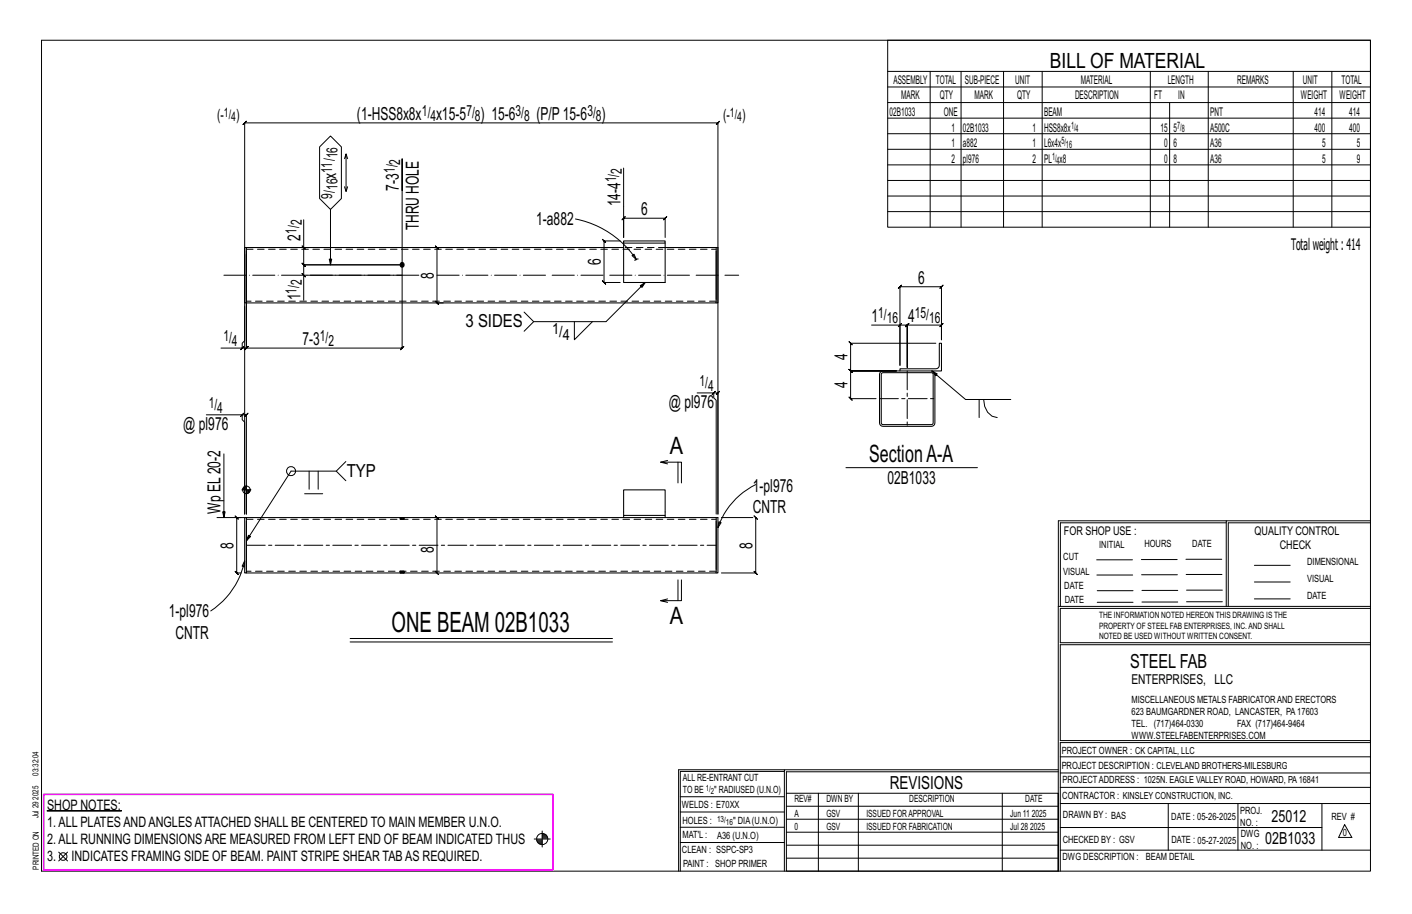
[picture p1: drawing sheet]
<svg xmlns="http://www.w3.org/2000/svg" width="432mm" height="279mm" viewBox="0 0 432 279" stroke-linecap="round" stroke-linejoin="round" font-family="sans-serif">
<g fill="#000" stroke="#000" stroke-width=".31">
<path d="M14.4 247.8h22.8v.1h-22.8z"/>
<circle cx="122.9" cy="81" r=".68"/>
</g>
<g fill="none" stroke="#000" stroke-width=".31">
<path d="M12.7 12.3h406.4v254h-406.4zM271.5 12.3h147.6v57.2h-147.6zM271.5 21.8h147.6M271.5 26.6h147.6M271.5 31.4h147.6M271.5 36.1h147.6M284.5 21.8v47.7M293.9 21.8v47.7M306.9 21.8v47.7M318.7 21.8v47.7M351.8 21.8v47.7M357.7 31.4v38.1"/>
<path d="M369.5 21.8v47.7M395.5 21.8v47.7M407.3 21.8v47.7M97.7 44.9l3.4-3.3 3.3 3.3v15.8l-3.3 3.3-3.4-3.3zM105.4 57.1l.4 1.4 .5-1.4M105.4 48.5l.4-1.4v11.4M105.8 47.1l.5 1.4M123 58.3v-9.7v32.4M190.7 51.4v21.2v-5.9l-.5 .5 1-1-.5 .5h12.7l-.5 .5 1-1-.5 .5v5.9M271.5 40.9h147.6M271.5 45.6h147.6M271.5 50.4h147.6"/>
<path d="M271.5 55.2h147.6M271.5 59.9h147.6M92.4 75.2l1 1zM92.9 67.2v8.5h-16.5M92.9 75.7v5.3l-.5-.5 1 1-.5-.5h30.1M101.1 64v17l-.4-1.8h.7l-.3 1.8M133.6 75.7l-.5-.5 1 1-.5-.5v16.9l-.5-.5 1 1-.5-.5h2M176 66.9a29.2 29.2 0 0 1 18.6 12.4M189.7 73.7h-5l-.5-.5 1 1-.5-.5v12.7l-.5-.5 1 1-.5-.5h5M193.3 78.1l.6-.4 .7 1.6zM194.6 79.3l-.6 .2M195.2 79.2l-.6 .1"/>
<path d="M271.5 64.7h147.6M74.8 93.7v10.5l-.7 .7v1.5h-6.5M92.4 83.6l1 1zM123 84.1h-30.1v7.7M123 81h-30.1l-.5-.5 1 1-.5-.5v3.1M123 81v25.4l.5-.5-1 1 .5-.5h-47.6l.5-.5-1 1 .5-.5v-28.6v28.6l.5-.5-1 1 .5-.5h-1.3M163.2 98.3l-2.9 3M175.6 98.3v5.6l5.6-5.6M197.3 86.4l-1.5 .9 .5 .6 1-1.5-12 11.9h-22.1l-2.9-2.9M266.5 99.4h8.7v12.3v-24l-.5 .5 1-1-.5 .5h12.7l-.5 .5 1-1-.5 .5v16.2v-4.5l.5-.5-1 1 .5-.5h-10.5l.5-.5-1 1 .5-.5v12.9v-12.9l.5-.5-1 1 .5-.5h-2.2M274.7 99.9l1-1zM74.1 106.4l.5-.5-1 1z"/>
<path d="M218.8 119.6l-1 1zM285 113.4l1.1 1.5 .5-.6-1.6-.9 10.3 8.7h13.8M286.2 104.9h-26.1l-.5-.5 1 1-.5-.5v8.5l-.5-.5 1 1-.5-.5h14.1h-14.1l-.5-.5 1 1-.5-.5v8.5l-.5-.5 1 1-.5-.5h7.8M68.5 138.7v19.5l-.4-1.7h.7l-.3 1.7M74.1 126.8l.5-.5-1 1zM74.1 126.8h1.3l-.5 .5 1-1-.5 .5v30.4v-8.8M213.2 120.1h5.1v1.5l.7 .8v34.8M218.3 120.1h1.2l-.5 .5 1-1-.5 .5v37.1v-119.6l.5-.5-1 1 .5-.5h-144.7l.5-.5-1 1 .5-.5v119.6v-28.1l-.7-.8v-1.5h-11M299.4 122.1v5.6M300.8 122.1a5 5 0 0 0 4.2 5.6M66.4 158.2h9M73.8 158.2h-1.4l-.5-.5 1 1-.5-.5v16.9l-.5-.5 1 1-.5-.5h1.4"/>
<path d="M74 149.7h2.7M74.3 149.3v.4M74.5 148.9v.8M74.7 148.8v.9M74.9 148.7v1M75.1 148.6v1.1M75.6 149.7v1.2M75.8 149.7v1.1M76 149.7v1M76.2 149.7v.8M76.4 149.7v.5M93.2 150.9h5.5"/>
<path d="M94.5 144v5.6M97.3 144v5.6M102.8 144l3 3M105.8 141.1l-3 2.9h-13.8l-13.6 21.3 .6-1.7 .6 .4-1.2 1.3M133.6 158.2l-.5-.5 1 1-.5-.5v16.9M204.2 141.8l-2.2-.5h6.4v6.3M204.2 140.8l-2.2 .5M207.3 141.3v6.3M219.8 159.5l.7 .3-1 1.5zM220.6 158.2h9.6M231.1 158.2l-.5-.5 1 1-.5-.5v16.9l-.5-.5 1 1-.5-.5h-10.5M231.1 148.1a22.9 22.9 0 0 0-11.6 13.2"/>
<path d="M258.7 143h40.2M375 159.8h-50.7v25.6M375 159.2h-51.3l-.1 107.1M419.1 159.2h-44.1v26.2M419.1 159.8h-43.5v25.6M74.8 171.5v1.8l-.8-.2zM74.8 171.5a24.1 24.1 0 0 1-10.4 15.3M133.1 174.6l1 1zM207.3 177.3v6.3M208.4 177.3v6.3h-6.4l2.2 .5M335.4 171.1h10.9M335.4 175.8h11"/>
<path d="M349 171h11M349.1 175.7h11M362.7 171h10.9M362.7 175.6h11M383.6 172.8h11M383.6 177.9h11M107.1 195.2h80.2M107.1 196.2h80.2M204.2 183.1l-2.2 .5M323.7 185.4h95.4M335.5 184.1h11M335.5 180.6h11"/>
<path d="M349.2 184h11M349.2 180.5h11M362.9 180.4h10.9M362.9 184h10.9M383.6 183.1h11M419.1 186h-94.9v10.5h94.9M419.1 197.1h-94.9v29.3h94.9v.6h-94.9v39.3M239.9 235.8h-31.9v30.5M239.9 235.3h-32.4v31M323.6 235.3h-83.7v31M323.6 235.9h-83.1v6.6M324.2 236.3h94.9"/>
<path d="M324.2 231.4h94.9M163.4 256.5h4.9M164.1 256.8h1.7M164.2 257.1h1.6M164.3 257.3h1.5M164.5 257.6h1.3M164.9 257.9h.9M165.8 254v4.9M165.8 255h.9M165.8 256.2h1.7M165.8 255.3h1.3M165.8 255.6h1.5"/>
<path d="M165.8 255.9h1.6M208 252.9h31.9M208 257.5h31.9M208 243.6h31.9M208 248.2h31.9M240.5 242.5h83.1v23.8h-83.1zM240.5 258.4h83.1M240.5 254.4h83.1M240.5 250.4h83.1M240.5 246.5h83.1M250.3 242.5v23.8M262.5 242.5v23.8"/>
<path d="M306.5 242.5v23.8M324.2 253h80.1M324.2 245.6h94.9M324.2 259.9h94.9M324.2 240.7h94.9M357.3 245.6v14.3M378.6 245.6v14.3M404.3 245.6v14.3M411.2 252.1l2.2 3.9h-4zM18 260.5l2.7 2.7M20.7 260.5l-2.7 2.7M240.5 262.3h83.1"/>
<circle cx="75.4" cy="149.7" r="1.16"/>
<circle cx="89" cy="144" r="1.38"/>
<circle cx="165.8" cy="256.5" r="1.71"/>
<circle cx="19.3" cy="261.8" r="1.17"/>
</g>
<path d="M13.3 242.8h155.8v23.1h-155.8z" fill="none" stroke="#f0f" stroke-width=".5"/>
<g fill="none" stroke="#000" stroke-width=".32">
<path d="M75.4 75.7v16.9h-.6v-16.9h115.9M75.4 76.7v14.8M190.7 73.7h12.7v.6h-12.7zM190.7 74.3v12.1h12.7v-12.1M203.4 75.7h16.1v16.9h-.5M219 75.7v16.9h-143.6M219 76.7v14.8M269.3 113.7l.7-.3h14.8a1.06 1.06 0 0 1 1.1 1.1v14.8a1.06 1.06 0 0 1-1.1 1h-14.8a1.06 1.06 0 0 1-1-1v-14.8zM269.6 114.1l.4-.2 15.2 .2 .2 .4-.2 15.1-.4 .2-15.2-.2-.1-.3zM275.2 113.4v-.7h11a1.06 1.06 0 0 0 1-1v-6.8h.7v8.5h-3.1M75.4 158.2v16.9h-.6v-16.9h144.7v16.9h-.5M75.4 159.3v14.8"/>
<path d="M190.7 158.2v-.6h12.7v.6M190.7 157.6v-7.9h12.7v7.9M219 158.2v16.9h-143.6M219 159.3v14.8"/>
</g>
<g fill="none" stroke="#000" stroke-width=".31" stroke-dasharray="2 1.4">
<path d="M75.4 76.2h143.6M203.4 75.7h-12.7M219 92.1h-143.6M75.4 158.7h143.6M122.4 158.2v.6zM122.4 158.2h.2M122.7 158.2h-.1l-.2 .6M122.7 158.8h.3v-.6h-.3v.6h-.1M123 158.2h.2v.6h-.2M123.2 158.2h.2v.6h-.2M123.4 158.2v.6M123.5 158.2v.6"/>
<path d="M122.4 175.2v-.6M122.6 175.2v-.6M122.7 175.2h-.1v-.6h.1M123 175.2h-.3v-.6h.3M123.2 175.2h.2l.1-.6M123.2 174.6h-.2v.6h.2v-.6h.2M123.5 174.6l.1 .6zM123.5 175.2h-.1M219 174.6h-143.6"/>
</g>
<path d="M68.5 84.1h59.6M133.6 84.1h92.3" fill="none" stroke="#000" stroke-width=".31" stroke-dasharray="6.8 1 0 1"/>
<path d="M277.4 113.4v16.9M269 121.9h16.9M75.4 166.7h143.6" fill="none" stroke="#000" stroke-width=".31" stroke-dasharray="5.8 1 1 1"/>
<text font-size="8.6" x="119.8" y="193.2">ONE BEAM 02B1033</text>
<g font-size="7.3">
<text x="204.8" y="138.8">A</text>
<text x="265.8" y="141.2">SectionA-A</text>
<text x="204.8" y="190.8">A</text>
</g>
<text font-size="6.4" x="321.1" y="20.7">BILL OF MATERIAL</text>
<text font-size="5.9" x="345.6" y="204.1">STEEL FAB</text>
<g font-size="5.5">
<text x="109.2" y="36.6">(1-HSS8x8x</text>
<text x="133.4" y="36.6">x15-5</text>
<text x="147" y="36.6">) 15-6</text>
<text x="164" y="36.6">(P/P15-6</text>
<text x="184" y="36.6">)</text>
<text x="102.8" y="54.6" transform="rotate(-90 102.8 54.6)">x</text>
<text x="122" y="58.3" transform="rotate(-90 122 58.3)">7-3</text>
<text x="189.7" y="63.1" transform="rotate(-90 189.7 63.1)">14-4</text>
<text x="196.1" y="65.7">6</text>
<text x="128.1" y="70.4" transform="rotate(-90 128.1 70.4)">THRU HOLE</text>
<text x="164" y="68.9">1-a882</text>
<text x="91.9" y="73.6" transform="rotate(-90 91.9 73.6)">2</text>
<text x="183.7" y="81" transform="rotate(-90 183.7 81)">6</text>
<text x="132.6" y="85.2" transform="rotate(-90 132.6 85.2)">8</text>
<text x="280.8" y="86.7">6</text>
<text x="91.9" y="91.8" transform="rotate(-90 91.9 91.8)">1</text>
<text x="142.3" y="100.1">3 SIDES</text>
<text x="266.5" y="98.4">1</text>
<text x="277.7" y="98.4">4</text>
<text x="92.5" y="105.4">7-3</text>
<text x="259.1" y="110.2" transform="rotate(-90 259.1 110.2)">4</text>
<text x="259.1" y="118.7" transform="rotate(-90 259.1 118.7)">4</text>
<text x="204.5" y="124.7">@ pl976</text>
<text x="56" y="131.3">@ pl976</text>
<text x="106" y="145.8">TYP</text>
<text x="271.4" y="147.9">02B1033</text>
<text x="230.2" y="150.2">1-pl976</text>
<text x="67.5" y="157.2" transform="rotate(-90 67.5 157.2)">Wp EL20-2</text>
<text x="230.2" y="156.8">CNTR</text>
<text x="71.4" y="167.8" transform="rotate(-90 71.4 167.8)">8</text>
<text x="230.1" y="167.7" transform="rotate(-90 230.1 167.7)">8</text>
<text x="132.6" y="169.2" transform="rotate(-90 132.6 169.2)">8</text>
<text x="51.6" y="188.7">1-pl976</text>
<text x="53.7" y="195.2">CNTR</text>
<text x="272.2" y="241.1">REVISIONS</text>
</g>
<g font-size="5.1">
<text x="388.9" y="251.3">25012</text>
<text x="386.9" y="258.1">02B1033</text>
</g>
<text font-size="4.9" x="394.8" y="76.4">Totalweight : 414</text>
<g font-size="4.7">
<text x="129" y="35.3">1/</text>
<text x="142.6" y="35.3">7/</text>
<text x="157.6" y="35.3">3/</text>
<text x="179.6" y="35.3">3/</text>
<text x="66.4" y="36.7">(-</text>
<text x="72.2" y="36.7">)</text>
<text x="131.7" y="37">4</text>
<text x="145.2" y="37">8</text>
<text x="160.2" y="37">8</text>
<text x="182.2" y="37">8</text>
<text x="221.1" y="36.7">(-</text>
<text x="226.9" y="36.7">)</text>
<text x="101.6" y="52.7" transform="rotate(-90 101.6 52.7)">11/</text>
<text x="103.3" y="48.4" transform="rotate(-90 103.3 48.4)">16</text>
<text x="120.7" y="52.9" transform="rotate(-90 120.7 52.9)">1/</text>
<text x="122.4" y="50.3" transform="rotate(-90 122.4 50.3)">2</text>
<text x="190.1" y="53.1" transform="rotate(-90 190.1 53.1)">2</text>
<text x="103.3" y="58.1" transform="rotate(-90 103.3 58.1)">16</text>
<text x="188.5" y="55.7" transform="rotate(-90 188.5 55.7)">1/</text>
<text x="101.6" y="60.7" transform="rotate(-90 101.6 60.7)">9/</text>
<text x="90.6" y="71.5" transform="rotate(-90 90.6 71.5)">1/</text>
<text x="92.3" y="68.9" transform="rotate(-90 92.3 68.9)">2</text>
<text x="90.6" y="89.7" transform="rotate(-90 90.6 89.7)">1/</text>
<text x="92.3" y="87.1" transform="rotate(-90 92.3 87.1)">2</text>
<text x="268.6" y="97.1">1/</text>
<text x="271.2" y="98.8">16</text>
<text x="279.8" y="97.1">15/</text>
<text x="284.1" y="98.8">16</text>
<text x="68.3" y="104.2">1/</text>
<text x="70.9" y="105.8">4</text>
<text x="97.8" y="104.2">1/</text>
<text x="100.4" y="105.8">2</text>
<text x="168.8" y="102.2">1/</text>
<text x="172.1" y="103.8">4</text>
<text x="213.9" y="117.9">1/</text>
<text x="216.6" y="119.5">4</text>
<text x="63.8" y="124.6">1/</text>
<text x="66.5" y="126.2">4</text>
</g>
<g font-size="4.4">
<text x="14.4" y="247.5">SHOP NOTES:</text>
<text x="14.4" y="252.8">1.ALL PLATESANDANGLESATTACHED SHALL BE CENTERED TO MAIN MEMBER U.N.O.</text>
<text x="14.4" y="263.2">3.</text>
<text x="14.4" y="258">2.ALL RUNNING DIMENSIONSARE MEASURED FROM LEFT END OF BEAM INDICATED THUS</text>
<text x="21.8" y="263.2">INDICATES FRAMING SIDE OF BEAM. PAINT STRIPE SHEAR TABAS REQUIRED.</text>
</g>
<text font-size="4.2" x="346" y="209.1">ENTERPRISES, LLC</text>
<g font-size="4">
<text x="68.5" y="35.7">1/</text>
<text x="223.2" y="35.7">1/</text>
<text x="70.7" y="37.1">4</text>
<text x="225.4" y="37.1">4</text>
</g>
<g font-size="3.7">
<text x="273.2" y="25.6">ASSEMBLY</text>
<text x="286.2" y="25.6">TOTAL</text>
<text x="295.1" y="25.6">SUB-PIECE</text>
<text x="310.4" y="25.6">UNIT</text>
<text x="330.5" y="25.6">MATERIAL</text>
<text x="357.1" y="25.6">LENGTH</text>
<text x="378.3" y="25.6">REMARKS</text>
<text x="398.4" y="25.6">UNIT</text>
<text x="410.2" y="25.6">TOTAL</text>
<text x="272.1" y="35.5">02B1033</text>
<text x="275.6" y="30.4">MARK</text>
<text x="287.4" y="30.4">QTY</text>
<text x="288.6" y="35.5">ONE</text>
<text x="298" y="30.4">MARK</text>
<text x="311" y="30.4">QTY</text>
<text x="319.3" y="35.5">BEAM</text>
<text x="328.7" y="30.4">DESCRIPTION</text>
<text x="353" y="30.4">FT</text>
<text x="360.3" y="30.4">IN</text>
<text x="370.1" y="35.5">PNT</text>
<text x="397.8" y="30.4">WEIGHT</text>
<text x="402" y="35.5">414</text>
<text x="409.6" y="30.4">WEIGHT</text>
<text x="412.6" y="35.5">414</text>
<text x="290.9" y="40.2">1</text>
<text x="294.5" y="40.2">02B1033</text>
<text x="315.8" y="40.2">1</text>
<text x="319.3" y="40.2">HSS8x8x</text>
<text x="354.9" y="40.2">15</text>
<text x="358.9" y="40.2">5</text>
<text x="370.1" y="40.2">A500C</text>
<text x="402" y="40.2">400</text>
<text x="412.6" y="40.2">400</text>
<text x="290.9" y="45">1</text>
<text x="294.5" y="45">a882</text>
<text x="315.8" y="45">1</text>
<text x="319.3" y="45">L6x4x</text>
<text x="356" y="45">0</text>
<text x="358.9" y="45">6</text>
<text x="370.1" y="45">A36</text>
<text x="404.3" y="45">5</text>
<text x="415" y="45">5</text>
<text x="290.9" y="49.7">2</text>
<text x="294.5" y="49.7">pl976</text>
<text x="315.8" y="49.7">2</text>
<text x="319.3" y="49.7">PL x8</text>
<text x="356" y="49.7">0</text>
<text x="358.9" y="49.7">8</text>
<text x="370.1" y="49.7">A36</text>
<text x="404.3" y="49.7">5</text>
<text x="415" y="49.7">9</text>
<text x="325.3" y="163.4">FOR SHOP USE :</text>
<text x="383.7" y="163.4">QUALITY CONTROL</text>
<text x="391.4" y="167.8">CHECK</text>
</g>
<g font-size="3.1">
<text x="327.5" y="39.4">1/</text>
<text x="328.9" y="40.5">4</text>
<text x="360" y="39.4">7/</text>
<text x="361.4" y="40.5">8</text>
<text x="324.6" y="44.1">5/</text>
<text x="326" y="45.3">16</text>
<text x="321.7" y="48.9">1/</text>
<text x="323.1" y="50">4</text>
<text x="336.2" y="167.4">INITIAL</text>
<text x="350" y="167.1">HOURS</text>
<text x="364.6" y="167.2">DATE</text>
<text x="325.2" y="171.3">CUT</text>
<text x="399.8" y="172.8">DIMENSIONAL</text>
<text x="325.1" y="175.8">VISUAL</text>
<text x="399.8" y="177.9">VISUAL</text>
<text x="325.5" y="180">DATE</text>
<text x="325.7" y="184.4">DATE</text>
<text x="399.8" y="183.1">DATE</text>
<text x="346" y="215">MISCELLANEOUS METALS FABRICATORAND ERECTORS</text>
<text x="346" y="218.6">623 BAUMGARDNER ROAD, LANCASTER, PA17603</text>
<text x="346" y="225.8">WWW.STEELFABENTERPRISES.COM</text>
<text x="346" y="222.2">TEL. (717)464-0330</text>
<text x="378.3" y="222.2">FAX (717)464-9464</text>
<text x="324.7" y="230.5">PROJECT OWNER : CK CAPITAL, LLC</text>
<text x="208.8" y="238.8">ALL RE-ENTRANT CUT</text>
<text x="324.7" y="235.1">PROJECT DESCRIPTION : CLEVELAND BROTHERS-MILESBURG</text>
<text x="324.9" y="239.5">PROJECTADDRESS : 1025N. EAGLE VALLEY ROAD, HOWARD, PA16841</text>
<text x="208.8" y="242.5">TO BE</text>
<text x="218.4" y="242.5">&quot; RADIUSED (U.N.O)</text>
<text x="242.9" y="245.3">REV#</text>
<text x="252.7" y="245.3">DWN BY</text>
<text x="278.1" y="245.3">DESCRIPTION</text>
<text x="313.5" y="245.3">DATE</text>
<text x="324.9" y="244.2">CONTRACTOR : KINSLEY CONSTRUCTION, INC.</text>
<text x="208.5" y="247">WELDS : E70XX</text>
<text x="208.7" y="251.7">HOLES :</text>
<text x="224.2" y="251.8">&quot; DIA(U.N.O)</text>
<text x="242.9" y="249.9">A</text>
<text x="252.7" y="249.9">GSV</text>
<text x="264.9" y="249.9">ISSUED FORAPPROVAL</text>
<text x="309" y="249.9">Jun 11</text>
<text x="315.5" y="249.9">2025</text>
<text x="325.1" y="250">DRAWN BY : BAS</text>
<text x="358.2" y="250.5">DATE : 05-26-2025</text>
<text x="379.3" y="248.9">PROJ.</text>
<text x="407.2" y="250.5">REV #</text>
<text x="208.7" y="256.3">MAT'L :</text>
<text x="219.3" y="256.4">A36 (U.N.O)</text>
<text x="242.9" y="253.8">0</text>
<text x="252.7" y="253.8">GSV</text>
<text x="264.9" y="253.8">ISSUED FOR FABRICATION</text>
<text x="309" y="253.8">Jul 28</text>
<text x="315" y="253.8">2025</text>
<text x="325" y="257.6">CHECKED BY : GSV</text>
<text x="358.3" y="257.7">DATE : 05-27-2025</text>
<text x="379.3" y="252.5">NO. :</text>
<text x="379.5" y="255.9">DWG</text>
<text x="410.6" y="255.5">0</text>
<text x="208.6" y="260.7">CLEAN : SSPC-SP3</text>
<text x="324.9" y="262.9">DWG DESCRIPTION :</text>
<text x="350.4" y="263">BEAM DETAIL</text>
<text x="379.5" y="259.5">NO. :</text>
<text x="208.9" y="265">PAINT : SHOP PRIMER</text>
</g>
<g font-size="2.7">
<text x="336.1" y="189">THE INFORMATION NOTED HEREON THIS DRAWING IS THE</text>
<text x="336.1" y="195.4">NOTED BE USED WITHOUT WRITTEN CONSENT.</text>
<text x="336.1" y="192.2">PROPERTY OF STEEL FAB ENTERPRISES, INC.AND SHALL</text>
</g>
<g font-size="2.6">
<text x="215.9" y="241.8">1/</text>
<text x="217.4" y="242.7">2</text>
<text x="219.3" y="251.1">13/</text>
<text x="222" y="252.1">16</text>
</g>
<g font-size="2.5">
<text x="11.7" y="237.1" transform="rotate(-90 11.7 237.1)">03:32:04</text>
<text x="11.8" y="244.4" transform="rotate(-90 11.8 244.4)">2025</text>
<text x="11.8" y="250.1" transform="rotate(-90 11.8 250.1)">Jul 29</text>
<text x="11.9" y="265.8" transform="rotate(-90 11.9 265.8)">PRINTED ON</text>
</g>
</svg>
